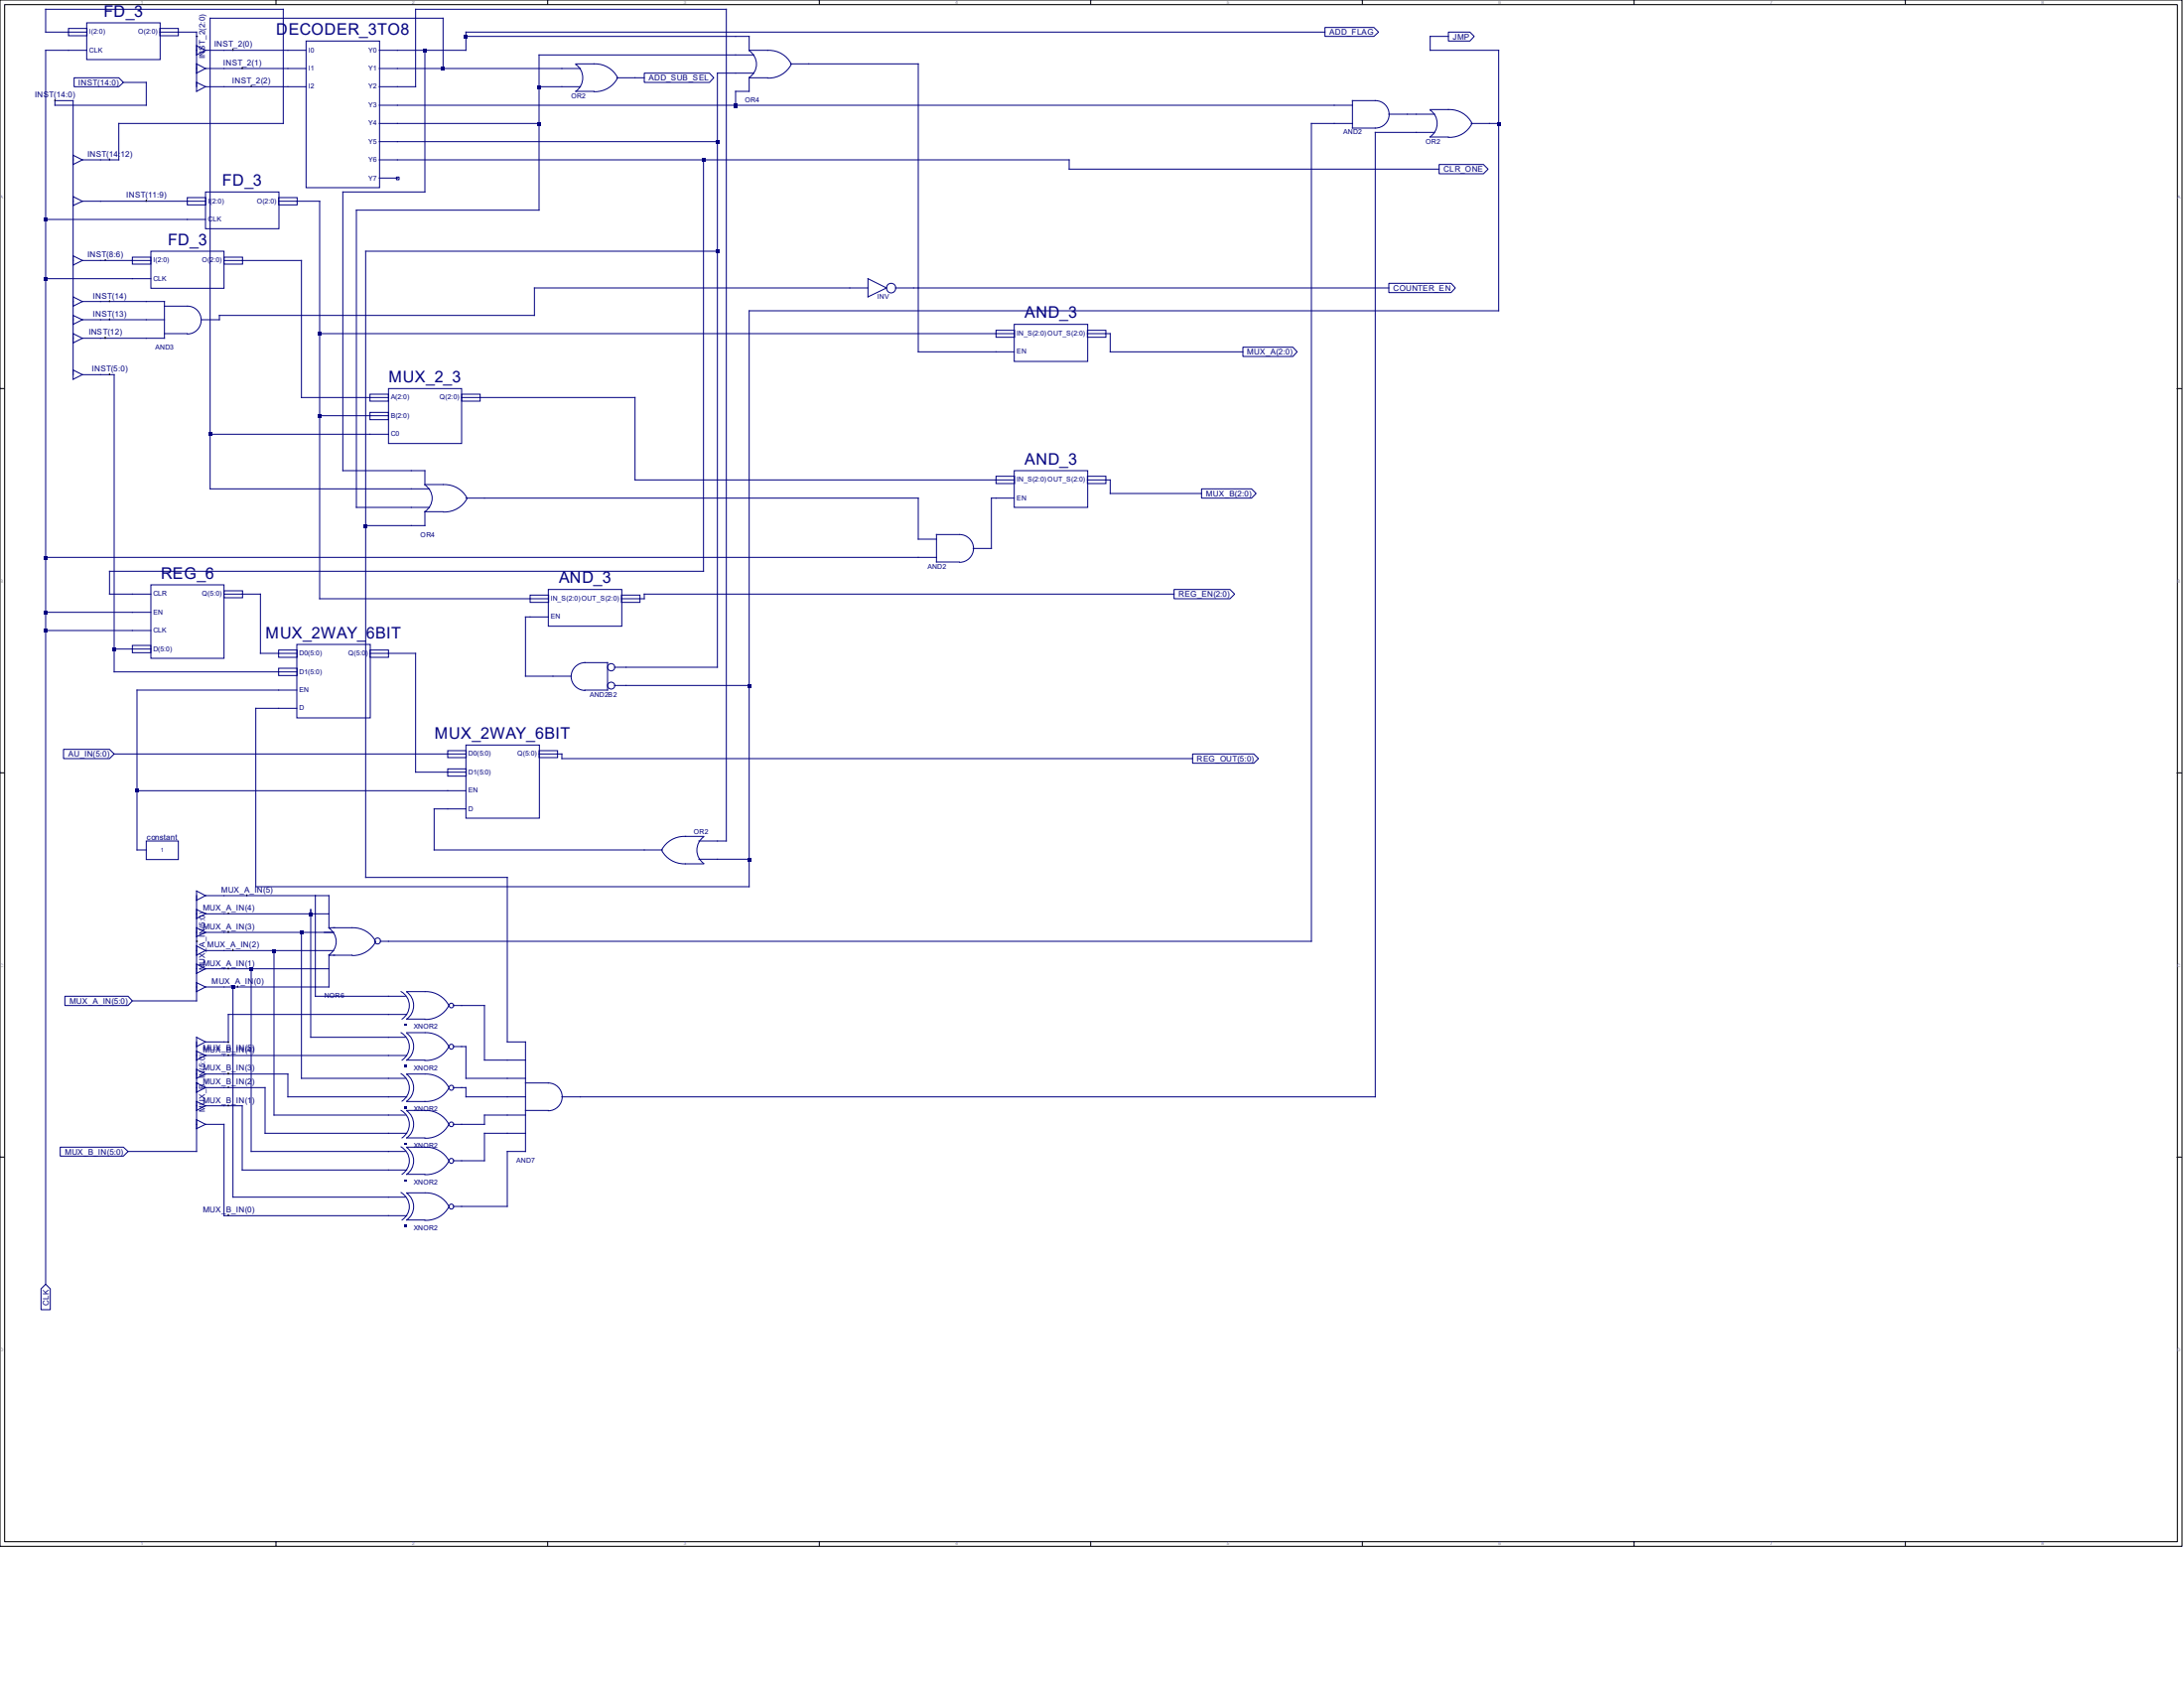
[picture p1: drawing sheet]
<svg xmlns="http://www.w3.org/2000/svg" width="279mm" height="216mm" viewBox="0 0 279 216" stroke-linecap="round" stroke-linejoin="round" font-family="sans-serif">
<g fill="none" stroke="#000" stroke-width=".13">
<path d="M0 0h279.1v197.8h-279.1zM.6 .6h278v196.6h-278zM35.3 0v.6M70.1 0v.6M104.8 0v.6M139.5 0v.6M174.3 0v.6M209 0v.6M243.8 0v.6M0 49.7h.6M278.5 49.7h.6M0 98.8h.6"/>
<path d="M278.5 98.8h.6M0 148h.6M278.5 148h.6M35.3 197.1v.6M70.1 197.1v.6M104.8 197.1v.6M139.5 197.1v.6M174.3 197.1v.6M209 197.1v.6M243.8 197.1v.6"/>
</g>
<g fill="none" stroke="#000080" stroke-width=".13">
<path d="M36.8 6.4h2.4M36.8 8.8h2.4M36.8 11.1h2.4M39.2 5.2h9.4v18.8h-9.4zM48.5 8.8h2.3M48.5 11.1h2.3M48.5 13.5h2.3M48.5 15.8h2.3M48.5 18.1h2.3M54.4 6.4v18.2h-10.5v35.6h8.7M59.6 4.7h34.5M169.5 4.1h-109.9v2.3h-11.1"/>
<path d="M48.5 20.4h2.3M48.5 22.8h2.3M50.7 22.6h.4v.4h-.4z"/>
</g>
<g fill="#000080">
<path d="M54.1 6.2h.5v.5h-.5z" fill-rule="evenodd"/>
<path d="M59.4 4.4h.5v.5h-.5z" fill-rule="evenodd"/>
</g>
<path d="M71.9 11.1h2.4M71.9 8.8h2.4M73.7 8.3a2.1 2.1 0 0 1 0 3.4h2.3M73.7 8.2h2.3a3.2 3.2 0 0 1 3 1.7M78.9 9.9h3.5M79 10a3.2 3.2 0 0 1-3 1.7M50.8 20.4h86v1.2h47.3M90 20.4v52.7h-76v2.9h2.9M61.4 50.8h19.8v10.6h46.2" fill="none" stroke="#000080" stroke-width=".13"/>
<path d="M89.8 20.2h.5v.5h-.5z" fill-rule="evenodd" fill="#000080"/>
<path d="M15.8 10.5h2.9v3h-11.7v-.6h2.4v35M94.1 4.7h1.7v1.7h2.4a3.2 3.2 0 0 1 3 1.8M94.1 9.4h2.3M94.1 7h2.3M95.8 6.5a2.04 2.04 0 0 1 0 3.4M98.2 9.9h-2.4v1.8h-1.7M101.1 8.2h2.4M101.2 8.3a3.3 3.3 0 0 1-3 1.7M38 25.7h2.9v50.9h26.9M116.9 36.8h60.8M40.9 42.7h86.5M40.9 53.2h6.4" fill="none" stroke="#000080" stroke-width=".13"/>
<path d="M7 12.7v.2" fill="none" stroke="#000" stroke-width=".13"/>
<g fill="#000080">
<path d="M40.7 42.5h.5v.4h-.5z" fill-rule="evenodd"/>
<path d="M40.7 53h.5v.4h-.5z" fill-rule="evenodd"/>
</g>
<g fill="none" stroke="#000080" stroke-width=".13">
<path d="M9.4 19.9l1.1 .5-1.1 .6zM82.4 9.4h8.4l.5 .5-.5 .6h-8.4zM9.4 32.7l1.1 .6-1.1 .6zM10.5 33.3h2.4M10.5 20.4h2.4M9.4 47.3l1.1 .6-1.1 .6zM10.5 47.9h2.4M25.1 114.6v13.4h-8.2M25.1 116.3l1.2 .6M25.1 118.7l1.2 .6M26.3 119.3h2.4M26.3 116.9h2.4"/>
<path d="M26.3 116.9l-1.2 .6M26.3 119.3l-1.2 .5M40.3 114.6h1.8v4.1h2.9M40.3 119.3h2.4M40.3 116.9h1.8M42.1 118.7a2.04 2.04 0 0 1 0 3.4M45 118.7a3.3 3.3 0 0 1 3 1.7M25.1 133.3v14h-8.7M25.1 121l1.2 .6M25.1 123.3l1.2 .6M25.1 125.7l1.2 .5M25.1 134.5l1.2 .5"/>
<path d="M25.1 136.8l1.2 .6M25.1 138.5l1.2 .6M26.3 121.6h2.4M26.3 123.9h2.4M26.3 126.2h2.4M26.3 121.6l-1.2 .6M26.3 123.9l-1.2 .6M26.3 126.2l-1.2 .6M26.3 135l-1.2 .6M26.3 135h23.4M26.3 137.4l-1.2 .5M26.3 137.4h10.5v2.9h12.9"/>
<path d="M26.3 139.1l-1.2 .6M26.3 139.1h7.6v5.8h15.8M40.3 121.6h2.4M40.3 123.9h1.8M45 122.2h-2.9v4h-1.8M48 120.5a3.1 3.1 0 0 1-3 1.7M48.6 120.4h1.1M49.7 127.4h2.2M51.3 126.8a2.05 2.05 0 0 1 .1 3.5M52 126.9a2.14 2.14 0 0 1 0 3.4h2.4M52 129.8h-22.8v3.5h-.5M52 126.8h2.4"/>
<path d="M54.4 126.8a3.3 3.3 0 0 1 3 1.8M57.4 128.7a3.3 3.3 0 0 1-3 1.7M58 128.6h1.1M25.1 140.9l1.2 .5M25.1 143.2l1.2 .6M26.3 141.4l-1.2 .6M26.3 141.4h4.7v8.2h18.7M26.3 143.8l-1.2 .6M26.3 143.8h2.4v11.7h21"/>
<circle cx="48.3" cy="120.4" r=".38"/>
<circle cx="57.7" cy="128.6" r=".3"/>
</g>
<path d="M25.1 120.4h.2M25.1 138.5h.2M29.2 133.3v.1M29.2 134.9v.1M29.2 137.2v.2M29.2 139v.1M29.2 141.3v.1M29.2 155.3v.2" fill="none" stroke="#000" stroke-width=".13"/>
<path d="M51.7 130.9h.3v.3h-.3z" fill-rule="evenodd" fill="#000080"/>
<g fill="none" stroke="#000080" stroke-width=".13">
<path d="M49.7 135h2.3M49.7 132.7h2.2M51.3 132.1a2.05 2.05 0 0 1 .1 3.5M52 132.2a2.1 2.1 0 0 1 0 3.4h2.4M52 132.1h2.4M54.4 132.1a3.3 3.3 0 0 1 3 1.7M57.4 133.9a3.3 3.3 0 0 1-3 1.7M58 133.9h1.1"/>
<circle cx="57.7" cy="133.9" r=".31"/>
</g>
<path d="M51.7 136.2h.3v.3h-.3z" fill-rule="evenodd" fill="#000080"/>
<g fill="none" stroke="#000080" stroke-width=".13">
<path d="M49.7 137.9h2.2M51.3 137.3a2.05 2.05 0 0 1 .1 3.5M52 137.4a2.1 2.1 0 0 1 0 3.4M52 137.4h2.4M54.4 137.4a3.3 3.3 0 0 1 3 1.7M57.4 139.2a3.3 3.3 0 0 1-3 1.7h-2.4M58 139.1h1.1M49.7 140.3h2.3"/>
<circle cx="57.7" cy="139.1" r=".31"/>
</g>
<path d="M51.7 141.5h.3v.2h-.3z" fill-rule="evenodd" fill="#000080"/>
<g fill="none" stroke="#000080" stroke-width=".13">
<path d="M49.7 144.9h2.3M49.7 142.6h2.2M51.3 142a2.05 2.05 0 0 1 .1 3.5M52 142.1a2.14 2.14 0 0 1 0 3.4h2.4M52 142h2.4M54.4 142a3.3 3.3 0 0 1 3 1.8M57.4 143.8a3.3 3.3 0 0 1-3 1.8M58 143.8h1.1"/>
<circle cx="57.7" cy="143.8" r=".3"/>
</g>
<path d="M51.7 146.1h.3v.3h-.3z" fill-rule="evenodd" fill="#000080"/>
<g fill="none" stroke="#000080" stroke-width=".13">
<path d="M49.7 149.6h2.3M49.7 147.3h2.2M51.3 146.7a2.05 2.05 0 0 1 .1 3.5M52 146.8a2.1 2.1 0 0 1 0 3.4h2.4M52 146.7h2.4M54.4 146.7a3.3 3.3 0 0 1 3 1.7M57.4 148.5a3.3 3.3 0 0 1-3 1.7M58 148.5h1.1"/>
<circle cx="57.7" cy="148.5" r=".31"/>
</g>
<path d="M51.7 150.8h.3v.3h-.3z" fill-rule="evenodd" fill="#000080"/>
<g fill="none" stroke="#000080" stroke-width=".13">
<path d="M49.7 155.5h2.3M49.7 153.1h2.2M51.3 152.5a2.05 2.05 0 0 1 .1 3.5M52 152.6a2.1 2.1 0 0 1 0 3.4h2.4M52 152.6h2.4M54.4 152.6a3.3 3.3 0 0 1 3 1.7M57.4 154.4a3.3 3.3 0 0 1-3 1.7M58 154.3h1.1"/>
<circle cx="57.7" cy="154.3" r=".31"/>
</g>
<path d="M51.7 156.7h.3v.2h-.3z" fill-rule="evenodd" fill="#000080"/>
<g fill="none" stroke="#000080" stroke-width=".13">
<path d="M170.7 13.5h2.3M173 12.9h2.9a1.76 1.76 0 0 1 1.8 1.7 1.76 1.76 0 0 1-1.8 1.8h-2.9zM173 15.8h-5.2v104.6h-118.1M177.7 14.6h5.8M183 14.1a2.07 2.07 0 0 1-.1 3.4M183 14h2.3a3.2 3.2 0 0 1 3 1.7M183 17.5h2.3M183.5 16.9h-7.6v123.4h-104M188.2 15.8h2.3M188.3 15.8a3.2 3.2 0 0 1-3 1.8M25.1 114l1.2 .6-1.2 .5zM26.3 114.6h2.4"/>
<path d="M8.3 127.4h8.1l.5 .6-.5 .6h-8.1zM25.1 132.7l1.2 .6-1.2 .6zM26.3 133.3h2.4M28.7 126.2h11.6M29.8 126.2v26.9h19.9M59.1 133.9h.5v4h7.6M59.1 139.1h.5v1.2h7.6M59.1 128.6h2.9v7h5.2M64.9 133.3h2.3v14h-2.3v7h-5.8M67.2 138.5h2.9a1.78 1.78 0 0 1 1.8 1.8 1.78 1.78 0 0 1-1.8 1.8M7.7 146.7h8.1l.6 .6-.6 .6h-8.1zM67.2 142.6h-5.2v1.2h-2.9"/>
<path d="M67.2 144.9h-5.2v3.6h-2.9M67.2 142h2.9"/>
</g>
<path d="M29.6 126h.5v.5h-.5z" fill-rule="evenodd" fill="#000080"/>
<path d="M29.2 123.8v.1M30.4 126.1v.1" fill="none" stroke="#000" stroke-width=".13"/>
<path d="M28.7 123.9h11.6M32.1 123.9v23.4h17.6" fill="none" stroke="#000080" stroke-width=".13"/>
<path d="M31.9 123.7h.5v.5h-.5z" fill-rule="evenodd" fill="#000080"/>
<path d="M28.7 121.6h11.6M35.1 121.6v21h14.6" fill="none" stroke="#000080" stroke-width=".13"/>
<path d="M29.8 121.4v.2" fill="none" stroke="#000" stroke-width=".13"/>
<path d="M34.8 121.4h.5v.4h-.5z" fill-rule="evenodd" fill="#000080"/>
<path d="M28.7 119.3h11.6M38.6 119.3v18.6h11.1" fill="none" stroke="#000080" stroke-width=".13"/>
<path d="M29.2 119.1v.2" fill="none" stroke="#000" stroke-width=".13"/>
<path d="M38.4 119h.4v.5h-.4z" fill-rule="evenodd" fill="#000080"/>
<path d="M28.7 116.9h11.6M39.8 116.3v16.4h9.9" fill="none" stroke="#000080" stroke-width=".13"/>
<path d="M29.2 116.8v.1" fill="none" stroke="#000" stroke-width=".13"/>
<path d="M39.5 116.7h.5v.4h-.5z" fill-rule="evenodd" fill="#000080"/>
<g fill="none" stroke="#000080" stroke-width=".13">
<path d="M50.8 13.5h119.9M94.1 11.7v1.8M47.3 50.4h2.4v.9h-2.4zM47.3 52.7h2.4v1h-2.4zM47.3 50.8h2.4M47.3 53.2h2.4M47.3 55.5h2.4M49.7 49.7h9.4v7h-9.4zM59.1 50.4h2.3v.9h-2.3zM59.1 50.8h2.3M52.6 64.9h2.3M52.6 62.5h2.3"/>
<path d="M52.6 60.2h1.8v1.8h2.3M54.4 62a2.04 2.04 0 0 1 0 3.4M54.4 65.4v1.8h-1.8M54.4 65.4h2.3M56.7 62a3.3 3.3 0 0 1 3 1.7M59.6 63.7h2.4M59.7 63.8a3.3 3.3 0 0 1-3 1.7M67.8 76.1h2.4v.9h-2.4zM67.8 76.6h2.3M67.8 78.9h2.3M70.1 75.4h9.4v4.7h-9.4zM79.5 76.1h2.4v.9h-2.4z"/>
<path d="M150.2 76h-67.8v.6h-2.9M8.1 95.8h5.9l.6 .6-.6 .6h-5.9zM14.6 96.4h45M57.3 96h2.3v.9h-2.3zM57.3 98.3h2.3v1h-2.3zM57.3 98.8h2.3M59.6 95.3h9.4v9.3h-9.4zM69 96h2.3v.9h-2.3zM69 96.4h2.3M28.7 114.6h11.6v12.8h9.4M57.3 103.5h2.3M57.3 101.1h2.3"/>
</g>
<path d="M31.6 114.4v.2" fill="none" stroke="#000" stroke-width=".13"/>
<path d="M93.9 13.2h.5v.5h-.5z" fill-rule="evenodd" fill="#000080"/>
<path d="M50.8 15.8h18.2M69 11.1h2.9M94.1 7h-25.1v19.9h-23.4v38h7" fill="none" stroke="#000080" stroke-width=".13"/>
<g fill="#000080">
<path d="M68.7 10.9h.5v.4h-.5z" fill-rule="evenodd"/>
<path d="M68.7 15.6h.5v.4h-.5z" fill-rule="evenodd"/>
</g>
<path d="M50.8 8.8h21.1M56.7 8.8v-6.5h-29.8v60.2h25.7M26.9 55.5h20.4" fill="none" stroke="#000080" stroke-width=".13"/>
<g fill="#000080">
<path d="M26.7 55.3h.4v.5h-.4z" fill-rule="evenodd"/>
<path d="M56.5 8.6h.4v.4h-.4z" fill-rule="evenodd"/>
</g>
<g fill="none" stroke="#000080" stroke-width=".13">
<path d="M9.4 25.1l1.1 .6-1.1 .6zM10.5 25.7h15.8M12.9 33.3h6.4M16.9 32.9h2.4v.9h-2.4zM16.9 35.6h2.4M19.3 32.1h9.4v4.8h-9.4zM24 25.3h2.3v.9h-2.3zM24 28.1h2.3M26.3 24.6h9.4v4.7h-9.4zM28.7 32.9h2.3v.9h-2.3zM28.7 33.3h9.9v17.5h8.7M35.6 25.3h2.4v.9h-2.4z"/>
<path d="M35.6 25.7h2.4M12.9 47.9h1.7v38h21M127.4 42.2h2.4v.9h-2.4zM127.4 42.7h2.4M127.4 45h2.4M129.8 41.5h9.3v4.7h-9.3zM139.1 42.2h2.4v.9h-2.4zM139.1 42.7h2.9v2.3h17M16.9 76h2.4M16.9 78.3h2.4M19.3 74.8h9.4v9.4h-9.4zM28.7 75.6h2.3v.9h-2.3z"/>
<path d="M28.7 76h2.3M127.4 60.9h2.4v.9h-2.4zM127.4 61.4h2.4M127.4 63.7h2.4M129.8 60.2h9.3v4.7h-9.3zM139.1 60.9h2.4v.9h-2.4zM139.1 61.4h2.9v1.7h11.7M14.6 83h4.7M16.9 82.5h2.4v1h-2.4zM16.9 80.6h2.4M71.3 96.4h.6v.6h80.7"/>
</g>
<path d="M13.5 33.2v.1M18.7 25.6v.1M14 47.8v.1" fill="none" stroke="#000" stroke-width=".13"/>
<path d="M14.4 82.8h.5v.5h-.5z" fill-rule="evenodd" fill="#000080"/>
<g fill="none" stroke="#000080" stroke-width=".13">
<path d="M8.8 3.6h2.3v1h-2.3zM8.8 6.4h2.3M8.8 4.1h2.3M11.1 2.9h9.4v4.7h-9.4zM20.4 3.6h2.4v1h-2.4zM20.4 4.1h4.7v7.6l1.2-.6M25.1 5.8l1.2 .6M25.1 8.2l1.2 .6M25.1 10.5l1.2 .6M26.3 6.4h10.5M26.3 6.4l-1.2 .6M26.3 8.8l-1.2 .6"/>
<path d="M26.3 8.8h10.5M26.3 11.1h10.5M50.8 11.1h2.4v-9.9h39.7v106.4h-1.1M9.4 38l1.1 .6-1.1 .6zM10.5 38.6h10.5v4.7h-10.5M21 39.2h3M24 39.2a1.78 1.78 0 0 1 1.7 1.8 1.78 1.78 0 0 1-1.7 1.7M108.7 36.8h-40.3v3.5h-40.3v.6h-2.4M9.4 40.3l1.1 .6-1.1 .6zM9.4 42.7l1.1 .6-1.1 .6zM10.5 40.9h10.5M21 42.7h3"/>
<path d="M35.6 88.3h-18.1v20.4M17.5 101.1h39.8M57.3 103.5h-1.8v5.2h26.9"/>
</g>
<path d="M25.1 4.7h.2M29.8 6.3v.1M31 8.6v.2M32.1 11v.1M14 38.4v.2M13.5 43.1v.2M14 40.8v.1" fill="none" stroke="#000" stroke-width=".13"/>
<path d="M17.3 100.9h.5v.5h-.5z" fill-rule="evenodd" fill="#000080"/>
<g fill="none" stroke="#000080" stroke-width=".13">
<path d="M8.8 4.1h-3v-2.9h30.4v14.6h-21v4.6h-2.3M185.3 4.7h-2.3v1.7h8.7v33.4h-95.9v73.6h-63.1v-22.8h5.3M190.5 15.8h1.2M31 76h2.3v7.6h4.7M35.6 83.1h2.4v1h-2.4zM35.6 85.5h2.4v.9h-2.4zM35.6 85.9h2.4M35.6 88.3h2.4M38 82.4h9.4v9.4h-9.4zM47.3 83.1h2.4v1h-2.4zM47.3 83.6h5.9v15.2h4.1M80.1 87.7h15.7"/>
<path d="M91.8 109.9h4"/>
</g>
<path d="M14 20.3v.1" fill="none" stroke="#000" stroke-width=".13"/>
<g fill="#000080">
<path d="M95.6 87.5h.5v.4h-.5z" fill-rule="evenodd"/>
<path d="M95.6 109.7h.5v.5h-.5z" fill-rule="evenodd"/>
<path d="M191.5 15.6h.5v.4h-.5z" fill-rule="evenodd"/>
</g>
<path d="M50.8 18.1h41M94.1 9.4h-2.3v75.9h-11.7M91.8 32.1h-45v80.1h18.1v21.1M46.8 67.2h5.8M82.4 108.7h2.4M84.7 108.8a3.3 3.3 0 0 0 3 1.7h2.3M87.7 107h2.3M87.7 107a3.3 3.3 0 0 0-3 1.7M89.4 107.6h2.4M89.4 109.9h2.4M90 107a2.1 2.1 0 0 0 0 3.4" fill="none" stroke="#000080" stroke-width=".13"/>
<g fill="#000080">
<path d="M46.5 67h.5v.5h-.5z" fill-rule="evenodd"/>
<path d="M91.6 17.9h.4v.5h-.4z" fill-rule="evenodd"/>
<path d="M91.6 31.9h.4v.5h-.4z" fill-rule="evenodd"/>
</g>
<g fill="none" stroke="#000080" stroke-width=".13">
<path d="M8.8 6.4h-3v157.9M103.5 8.2h14v36.8h9.9M5.8 28.1h18.2M5.8 35.6h11.1M5.8 71.3h114M5.8 78.3h11.1M62 63.7h55.5v5.3h2.3M67.8 78.9h-.6v7.6h5.9M122.7 68.4h-2.9v3.5h2.9M122.8 68.4a1.78 1.78 0 0 1 1.7 1.7 1.78 1.78 0 0 1-1.7 1.8M127.4 63.7h-.6v6.4h-2.3M5.8 80.6h11.1"/>
<path d="M74.8 84.8h2.9v3.5h-2.9M74.8 84.8a1.78 1.78 0 0 0-1.7 1.7 1.78 1.78 0 0 0 1.7 1.8M78.6 87.7h1.5M78.6 85.3h1.5"/>
<circle cx="78.2" cy="85.3" r=".46"/>
<circle cx="78.2" cy="87.7" r=".45"/>
</g>
<g fill="#000080">
<path d="M5.6 27.9h.5v.4h-.5z" fill-rule="evenodd"/>
<path d="M5.6 35.4h.5v.5h-.5z" fill-rule="evenodd"/>
<path d="M5.6 71.1h.5v.5h-.5z" fill-rule="evenodd"/>
<path d="M5.6 78.1h.5v.5h-.5z" fill-rule="evenodd"/>
<path d="M5.6 80.4h.5v.5h-.5z" fill-rule="evenodd"/>
</g>
<g fill="none" stroke="#000080" stroke-width=".13">
<path d="M9.5 9.9h5.7l.6 .6-.6 .6h-5.7zM169.5 3.5h6.3l.6 .6-.6 .6h-6.3zM185.3 4.1h2.7l.6 .6-.6 .5h-2.7zM108.7 36.8h2.3M111 35.6l2.4 1.2-2.4 1.2zM114.6 36.8h2.3M177.7 36.2h7.9l.6 .6-.6 .6h-7.9zM184.1 21h5.7l.6 .6-.6 .6h-5.7zM159 44.4h6.4l.5 .6-.5 .6h-6.4zM150.2 75.4h7.2l.5 .6-.5 .6h-7.2zM153.7 62.5h6.4l.6 .6-.6 .6h-6.4zM152.6 96.4h7.8l.6 .6-.6 .6h-7.8z"/>
<path d="M17.5 108.7h1.2M18.7 107.6h4.1v2.3h-4.1zM5.2 164.8l.6-.5 .6 .5v2.7h-1.2z"/>
<circle cx="114" cy="36.9" r=".61"/>
</g>
<g font-size="2" fill="#000080">
<text x="13.3" y="2.1">FD_3</text>
<text x="35.3" y="4.4">DECODER_3TO8</text>
<text x="28.4" y="23.7">FD_3</text>
<text x="21.5" y="31.3">FD_3</text>
<text x="131.1" y="40.7">AND_3</text>
<text x="49.7" y="48.9">MUX_2_3</text>
<text x="131.1" y="59.4">AND_3</text>
<text x="20.6" y="74">REG_6</text>
<text x="71.5" y="74.6">AND_3</text>
<text x="34" y="81.6">MUX_2WAY_6BIT</text>
<text x="55.6" y="94.5">MUX_2WAY_6BIT</text>
</g>
<g font-size="1" fill="#000080">
<text x="170.1" y="4.4">ADD_FLAG</text>
<text x="185.9" y="5">JMP</text>
<text x="10" y="10.9">INST(14:0)</text>
<text x="26.2" y="7.5" transform="rotate(-90 26.2 7.5)">INST_2(2:0)</text>
<text x="27.4" y="6">INST_2(0)</text>
<text x="28.6" y="8.4">INST_2(1)</text>
<text x="29.7" y="10.7">INST_2(2)</text>
<text x="83" y="10.3">ADD_SUB_SEL</text>
<text x="4.4" y="12.4">INST(14:0)</text>
<text x="11.2" y="20.1">INST(14:12)</text>
<text x="184.7" y="22">CLR_ONE</text>
<text x="16.2" y="25.3">INST(11:9)</text>
<text x="11.2" y="32.9">INST(8:6)</text>
<text x="11.9" y="38.2">INST(14)</text>
<text x="11.9" y="40.5">INST(13)</text>
<text x="178.3" y="37.2">COUNTER_EN</text>
<text x="11.3" y="42.8">INST(12)</text>
<text x="11.8" y="47.5">INST(5:0)</text>
<text x="159.6" y="45.4">MUX_A(2:0)</text>
<text x="154.3" y="63.5">MUX_B(2:0)</text>
<text x="150.8" y="76.4">REG_EN(2:0)</text>
<text x="8.7" y="96.8">AU_IN(5:0)</text>
<text x="153.1" y="97.4">REG_OUT(5:0)</text>
<text x="18.8" y="107.5">constant</text>
<text x="26" y="118.8">MUX_A_IN(3)</text>
<text x="26" y="116.5">MUX_A_IN(4)</text>
<text x="28.3" y="114.2">MUX_A_IN(5)</text>
<text x="26" y="123.5">MUX_A_IN(1)</text>
<text x="26.2" y="124.1" transform="rotate(-90 26.2 124.1)">MUX_A_IN(5:0)</text>
<text x="26.5" y="121.2">MUX_A_IN(2)</text>
<text x="27.1" y="125.9">MUX_A_IN(0)</text>
<text x="8.9" y="128.4">MUX_A_IN(5:0)</text>
<text x="26" y="134.6">MUX_B_IN(4)</text>
<text x="26" y="136.9">MUX_B_IN(3)</text>
<text x="26" y="134.4">MUX_B_IN(5)</text>
<text x="26" y="141.1">MUX_B_IN(1)</text>
<text x="26" y="138.7">MUX_B_IN(2)</text>
<text x="26.2" y="142.2" transform="rotate(-90 26.2 142.2)">MUX_B_IN(5:0)</text>
<text x="8.3" y="147.7">MUX_B_IN(5:0)</text>
<text x="26" y="155.1">MUX_B_IN(0)</text>
<text x="6.2" y="167" transform="rotate(-90 6.2 167)">CLK</text>
</g>
<g font-size=".9" fill="#000080">
<text x="11.4" y="4.4">I(2:0)</text>
<text x="17.7" y="4.4">O(2:0)</text>
<text x="11.4" y="6.7">CLK</text>
<text x="39.5" y="6.7">I0</text>
<text x="39.5" y="9">I1</text>
<text x="39.5" y="11.3">I2</text>
<text x="47.1" y="6.7">Y0</text>
<text x="47.1" y="9">Y1</text>
<text x="47.1" y="11.3">Y2</text>
<text x="47.1" y="13.7">Y3</text>
<text x="47.1" y="16">Y4</text>
<text x="73.1" y="12.5">OR2</text>
<text x="95.3" y="13.1">OR4</text>
<text x="171.8" y="17.2">AND2</text>
<text x="47.1" y="18.4">Y5</text>
<text x="47.1" y="20.7">Y6</text>
<text x="47.1" y="23.1">Y7</text>
<text x="182.4" y="18.4">OR2</text>
<text x="26.6" y="28.3">CLK</text>
<text x="26.6" y="26">I(2:0)</text>
<text x="32.9" y="26">O(2:0)</text>
<text x="19.6" y="35.9">CLK</text>
<text x="19.6" y="33.6">I(2:0)</text>
<text x="25.8" y="33.6">O(2:0)</text>
<text x="112.2" y="38.3">INV</text>
<text x="19.9" y="44.7">AND3</text>
<text x="130.1" y="45.3">EN</text>
<text x="130.1" y="42.9">IN_S(2:0)OUT_S(2:0)</text>
<text x="50" y="51.1">A(2:0)</text>
<text x="50" y="53.5">B(2:0)</text>
<text x="56.2" y="51.1">Q(2:0)</text>
<text x="50" y="55.8">C0</text>
<text x="130.1" y="64">EN</text>
<text x="130.1" y="61.6">IN_S(2:0)OUT_S(2:0)</text>
<text x="53.8" y="68.7">OR4</text>
<text x="19.6" y="76.2">CLR</text>
<text x="25.8" y="76.2">Q(5:0)</text>
<text x="70.4" y="76.8">IN_S(2:0)OUT_S(2:0)</text>
<text x="118.7" y="72.7">AND2</text>
<text x="19.6" y="80.9">CLK</text>
<text x="19.6" y="83.3">D(5:0)</text>
<text x="19.6" y="78.6">EN</text>
<text x="38.3" y="83.8">D0(5:0)</text>
<text x="44.5" y="83.8">Q(5:0)</text>
<text x="70.4" y="79.2">EN</text>
<text x="38.3" y="86.2">D1(5:0)</text>
<text x="38.3" y="88.5">EN</text>
<text x="75.4" y="89.1">AND2B2</text>
<text x="38.3" y="90.9">D</text>
<text x="59.9" y="96.7">D0(5:0)</text>
<text x="59.9" y="99">D1(5:0)</text>
<text x="59.9" y="101.4">EN</text>
<text x="66.2" y="96.7">Q(5:0)</text>
<text x="59.9" y="103.7">D</text>
<text x="88.7" y="106.6">OR2</text>
<text x="41.5" y="127.7">NOR6</text>
<text x="52.9" y="131.6">XNOR2</text>
<text x="52.9" y="136.9">XNOR2</text>
<text x="52.9" y="142.2">XNOR2</text>
<text x="52.9" y="146.8">XNOR2</text>
<text x="66" y="148.7">AND7</text>
<text x="52.9" y="151.5">XNOR2</text>
<text x="52.9" y="157.4">XNOR2</text>
</g>
<text font-size=".7" fill="#000080" x="20.6" y="109">1</text>
<g font-size=".6" fill="#808080">
<text x="18" y=".5">1</text>
<text x="52.7" y=".5">2</text>
<text x="87.5" y=".5">3</text>
<text x="122.2" y=".5">4</text>
<text x="156.9" y=".5">5</text>
<text x="191.7" y=".5">6</text>
<text x="226.4" y=".5">7</text>
<text x="261.2" y=".5">8</text>
<text x="0" y="25.4">A</text>
<text x="278.6" y="25.4">A</text>
<text x="0" y="74.5">B</text>
<text x="278.5" y="74.5">B</text>
<text x="0" y="123.7">C</text>
<text x="278.5" y="123.7">C</text>
<text x="0" y="172.8">D</text>
<text x="278.5" y="172.8">D</text>
<text x="18" y="197.7">1</text>
<text x="52.7" y="197.7">2</text>
<text x="87.5" y="197.7">3</text>
<text x="122.2" y="197.7">4</text>
<text x="156.9" y="197.7">5</text>
<text x="191.7" y="197.7">6</text>
<text x="226.4" y="197.7">7</text>
<text x="261.2" y="197.7">8</text>
</g>
</svg>
